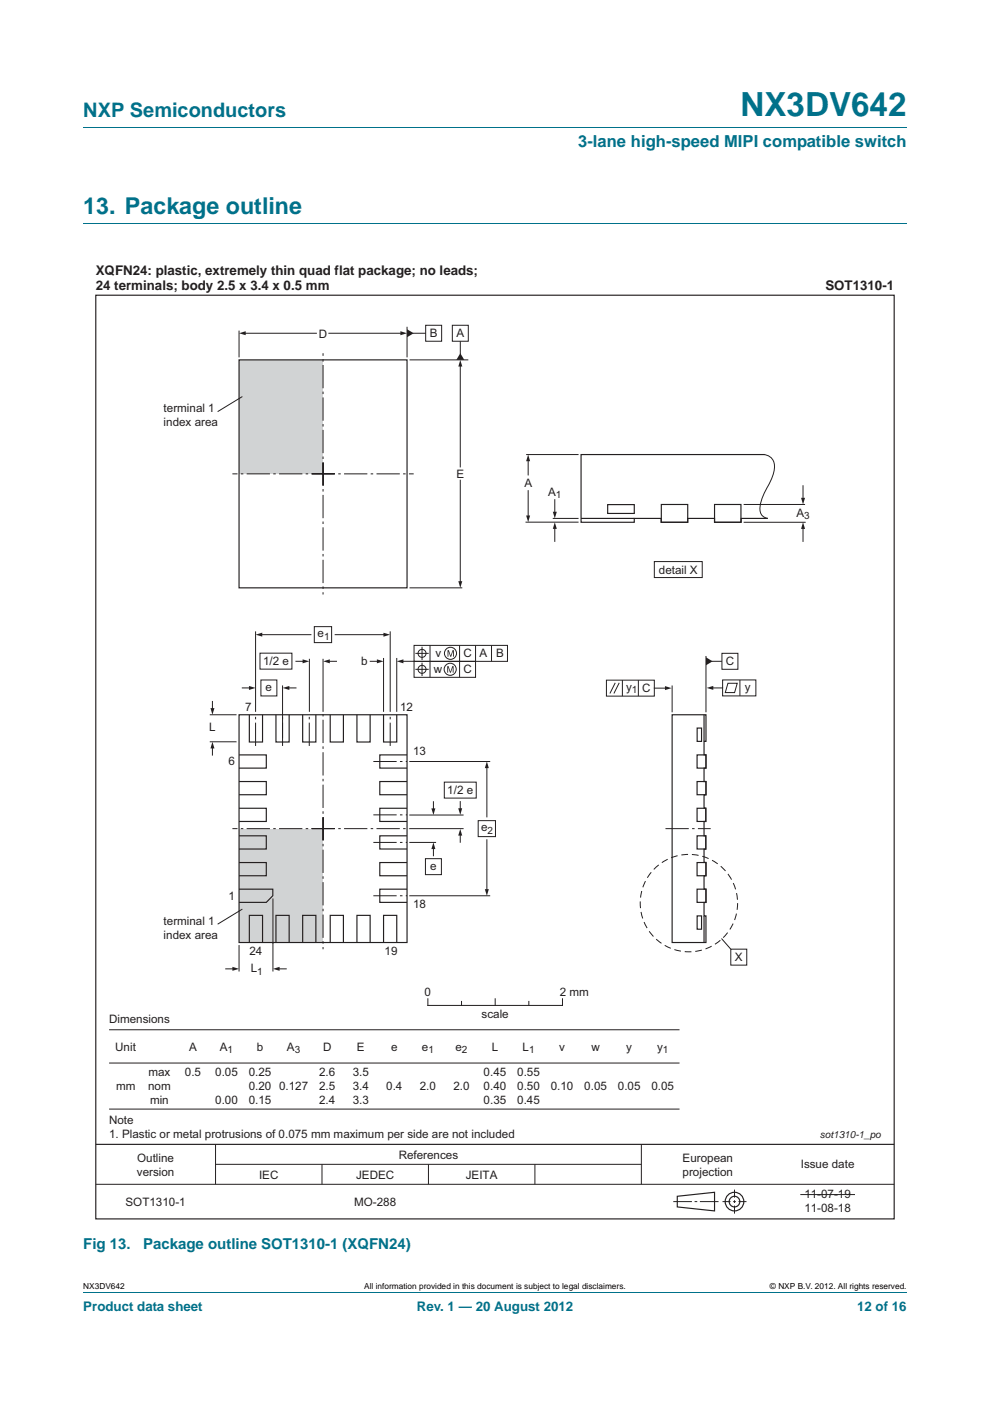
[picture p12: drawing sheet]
<svg xmlns="http://www.w3.org/2000/svg" width="210mm" height="297mm" viewBox="0 0 210 297" stroke-linecap="round" stroke-linejoin="round" font-family="sans-serif">
<path d="M17.7 27h174.6M17.7 47.4h174.6M17.7 273.9h174.6" fill="none" stroke="#00718a" stroke-width=".21"/>
<g fill="none" stroke="#231f20" stroke-width=".21">
<path d="M23.1 218.3h121M90.8 211.8v1.4h28.5v-1.4M97.9 212.3v.9M105 211.8v1.4M112.2 212.3v.9M23.1 225.4h121M23.1 235.1h121M20.3 251.1h169.4M45.7 242.6v8.5M45.7 246.9h90.3M68.3 246.9v4.2M90.9 246.9v4.2"/>
<path d="M113.5 246.9v4.2M136 242.6v8.5M142.8 254.8h4M147.3 254.8h.6M148.5 254.8h3.9M153.2 254.8h1.7M155.5 254.8h.6M155.8 252.2v1.7M155.8 254.5v.5M155.8 255.6v1.7M156.6 254.8h1.7M169.7 253.3h11.6"/>
</g>
<g fill="none" stroke="#231f20" stroke-width=".25">
<path d="M20.3 242.6h169.4M143.7 253.6l7.9-.8v3.9l-7.9-.8z"/>
<circle cx="155.8" cy="254.8" r="1.98"/>
<circle cx="155.8" cy="254.8" r="1.13"/>
</g>
<path d="M141.1 175.7h9.6" fill="none" stroke="#231f20" stroke-width=".21" stroke-dasharray="4.9 .7 .5 .7" stroke-linecap="butt"/>
<g fill="#d1d3d4">
<path d="M50.7 76.3h17.8v24.2h-17.8z"/>
<path d="M50.7 175.7h17.8v24.1h-17.8z"/>
</g>
<path d="M68.5 98v28M66.1 100.5h21.6M68.5 103v-28.1M71 100.5h-21.7" fill="none" stroke="#231f20" stroke-width=".21" stroke-dasharray="4.9 .7 .5 .7" stroke-linecap="butt"/>
<path d="M51.8 70.7h15.3" fill="none" stroke="#231f20" stroke-width=".21"/>
<path d="M50.7 70.7l1.4-.5v.9z" fill="#231f20"/>
<path d="M69.8 70.7h15.4" fill="none" stroke="#231f20" stroke-width=".21"/>
<path d="M84.9 70.2l1.4 .5-1.4 .4z" fill="#231f20"/>
<path d="M50.7 70.1v5.7M86.3 69.3v6.5M97.6 77.4v21.6" fill="none" stroke="#231f20" stroke-width=".21"/>
<path d="M97.6 76.3l.5 1.4h-.9z" fill="#231f20"/>
<path d="M97.6 101.8v21.7" fill="none" stroke="#231f20" stroke-width=".21"/>
<path d="M97.2 123.2h.9l-.5 1.4z" fill="#231f20"/>
<path d="M86.9 76.3h12.4M87.5 70.7h2.8M86.9 124.6h11.2" fill="none" stroke="#231f20" stroke-width=".21"/>
<path d="M50.7 76.3h35.6v48.3h-35.6z" fill="none" stroke="#231f20" stroke-width=".25"/>
<path d="M86.3 69.8l1.4 .9-1.4 .8z" fill="#231f20"/>
<path d="M90.3 69h3.4v3.4h-3.4zM97.6 72.4v2.8M51.4 84.1l-5.2 3.2M51.4 192.7l-5.2 3.2" fill="none" stroke="#231f20" stroke-width=".21"/>
<path d="M97.6 74.9l.9 1.4h-1.7z" fill="#231f20"/>
<path d="M95.9 69h3.4v3.4h-3.4zM150.9 140.2h2.2" fill="none" stroke="#231f20" stroke-width=".21"/>
<g fill="none" stroke="#231f20" stroke-width=".25">
<path d="M162.2 96.4h-39v14.3h11.3v-.8h5.7v.8h5.7v-.8h5.7v.8h5.6v-.8h5.6M123.2 109.9h11.3M128.9 107h5.6v1.9h-5.6zM140.3 107h5.6v3.7h-5.6zM151.6 107h5.6v3.7h-5.6zM142.6 151.5h7.1v5.7h-.4v2.8h.4v2.9h-.4v2.8h.4v2.8h-.4v2.8h.4v2.9h-.4v1.5v1.5h.4v2.8h-.4v2.9h.4v2.8h-.4v2.8h.4v2.8h-.4v2.9h.4v5.6h-7.1zM147.9 154.4h.9v2.8h-.9zM149.3 151.5v5.7M147.9 177.2h1.8v2.8h-1.8zM147.9 165.7h1.8v2.8h-1.8zM147.9 160.1h1.8v2.8h-1.8zM147.9 171.4h1.8v2.8h-1.8z"/>
<path d="M147.9 182.9h1.8v2.8h-1.8zM147.9 188.5h1.8v2.8h-1.8zM147.9 194.2h.9v2.8h-.9zM149.3 194.2v5.6"/>
</g>
<path d="M149.7 139.4l1.4 .8-1.4 .9z" fill="#231f20"/>
<path d="M153.1 138.5h3.4v3.4h-3.4zM151 145.9h2.3" fill="none" stroke="#231f20" stroke-width=".21"/>
<path d="M149.9 145.9l1.4-.5v.9z" fill="#231f20"/>
<path d="M138.8 145.9h2.5M153.3 144.2h7v3.3h-7zM154.4 144.9h2l-.6 1.9h-2zM156.9 144.2v3.3" fill="none" stroke="#231f20" stroke-width=".21"/>
<path d="M141 145.5l1.5 .4-1.5 .4z" fill="#231f20"/>
<path d="M138.8 119.1h10.1v3.4h-10.1zM170.3 111.9v2.9M149.7 139.1v11.9M128.6 144.2h10.2v3.4h-10.2zM130.5 144.8l-1.1 2.2M131.3 144.8l-1.1 2.2M132 144.2v3.4M135.4 144.2v3.4M142.6 145.3v5.7M153 199l2 2.2M155 201.2h3.4v3.4h-3.4z" fill="none" stroke="#231f20" stroke-width=".21"/>
<circle cx="146.1" cy="191.5" r="10.3" fill="none" stroke="#231f20" stroke-width=".21" stroke-dasharray="1.4 .8" stroke-linecap="butt"/>
<path d="M170.3 110.7l.5 1.4h-.9z" fill="#231f20"/>
<path d="M170.3 103v2.8" fill="none" stroke="#231f20" stroke-width=".21"/>
<path d="M169.9 105.5h.9l-.5 1.5z" fill="#231f20"/>
<path d="M117.7 111.9v2.9M157.7 110.7h13.2M157.7 107h13.1" fill="none" stroke="#231f20" stroke-width=".21"/>
<path d="M117.7 110.7l.4 1.4h-.8z" fill="#231f20"/>
<path d="M117.7 105.9v2.9" fill="none" stroke="#231f20" stroke-width=".21"/>
<path d="M117.3 108.5h.8l-.4 1.4z" fill="#231f20"/>
<path d="M112 97.5v3.2M117.2 109.9h5.5" fill="none" stroke="#231f20" stroke-width=".21"/>
<path d="M112 96.4l.4 1.4h-.8z" fill="#231f20"/>
<path d="M112 104v5.6" fill="none" stroke="#231f20" stroke-width=".21"/>
<path d="M111.6 109.3h.8l-.4 1.4z" fill="#231f20"/>
<path d="M111.6 96.4h11.1M162.1 96.4a2.44 2.44 0 0 1 2.2 2.7 11.4 11.4 0 0 1-1.8 4.7l-.4 .7a8 8 0 0 0-.9 3.6l.2 .8 .5 .7 .9 .3M111.5 110.7h11.2M45.1 158.4v1.7M86.9 175.7h11.4" fill="none" stroke="#231f20" stroke-width=".21"/>
<g fill="none" stroke="#231f20" stroke-width=".25">
<path d="M50.7 151.5h35.6v48.3h-35.6zM52.9 151.5v5.8h2.8v-5.8M58.5 151.5v5.8h2.8v-5.8M64.2 151.5v5.8h2.8v-5.8M70 151.5v5.8h2.8v-5.8M75.7 151.5v5.8h2.8v-5.8M81.4 151.5v5.8h2.8v-5.8M50.7 160.1h5.8v2.8h-5.8M50.7 165.7h5.8v2.8h-5.8M50.7 171.4h5.8v2.8h-5.8M50.7 177.2h5.8v2.8h-5.8M86.3 160.1h-5.7v2.8h5.7"/>
<path d="M86.3 165.7h-5.7v2.8h5.7M86.3 171.4h-5.7v2.8h5.7M86.3 177.2h-5.7v2.8h5.7M50.7 182.9h5.8v2.8h-5.8M50.7 188.5h7.2v1.4l-1.4 1.4h-5.8M52.9 199.9v-5.8h2.8v5.8M58.5 199.9v-5.8h2.8v5.8M64.2 199.9v-5.8h2.8v5.8M70 199.9v-5.8h2.8v5.8M75.7 199.9v-5.8h2.8v5.8M81.4 199.9v-5.8h2.8v5.8M86.3 182.9h-5.7v2.8h5.7"/>
<path d="M86.3 188.5h-5.7v2.8h5.7"/>
</g>
<path d="M66.1 175.7h20.8M68.5 173.3v28M68.5 178.2v-26.7M71 175.7h-21.7" fill="none" stroke="#231f20" stroke-width=".21" stroke-dasharray="4.9 .7 .5 .7" stroke-linecap="butt"/>
<path d="M45.1 157.3l.4 1.4h-.9z" fill="#231f20"/>
<path d="M44.5 157.3h5.7M44.5 151.5h5.7M45.1 148.7v1.7" fill="none" stroke="#231f20" stroke-width=".21"/>
<path d="M44.6 150.1h.9l-.4 1.4z" fill="#231f20"/>
<path d="M47.9 205.4h1.7" fill="none" stroke="#231f20" stroke-width=".21"/>
<path d="M49.3 205l1.4 .4-1.4 .4z" fill="#231f20"/>
<path d="M57.9 190.5v15.5M50.7 200.4v5.6M59 205.4h1.7" fill="none" stroke="#231f20" stroke-width=".21"/>
<path d="M57.9 205.4l1.4-.4v.8z" fill="#231f20"/>
<path d="M91.9 179.7v1.7" fill="none" stroke="#231f20" stroke-width=".21"/>
<path d="M91.9 178.6l.4 1.4h-.8z" fill="#231f20"/>
<path d="M97.6 176.9v1.7" fill="none" stroke="#231f20" stroke-width=".21"/>
<path d="M97.6 175.8l.4 1.4h-.8z" fill="#231f20"/>
<path d="M86.8 178.6h5.7M86.8 172.8h11.5M86.8 161.5h17.2M91.9 170v1.7M86.8 189.9h17.2" fill="none" stroke="#231f20" stroke-width=".21"/>
<path d="M91.5 171.4h.8l-.4 1.4z" fill="#231f20"/>
<path d="M97.6 170v1.6" fill="none" stroke="#231f20" stroke-width=".21"/>
<path d="M97.2 171.4h.8l-.4 1.4z" fill="#231f20"/>
<path d="M103.3 162.6v10.6" fill="none" stroke="#231f20" stroke-width=".21"/>
<path d="M103.3 161.4l.4 1.5h-.9z" fill="#231f20"/>
<path d="M103.3 178v10.8" fill="none" stroke="#231f20" stroke-width=".21"/>
<path d="M102.8 188.5h.9l-.4 1.4z" fill="#231f20"/>
<path d="M79.2 161.5h7.1M79.2 178.6h7.1M79.2 172.8h7.1M79.2 189.9h7.1" fill="none" stroke="#231f20" stroke-width=".21" stroke-dasharray="4.9 .7 .5 .7" stroke-linecap="butt"/>
<g fill="none" stroke="#231f20" stroke-width=".21">
<path d="M55.1 138.5h6.8v3.4h-6.8zM66.7 132.9h3.6v3.3h-3.6zM87.8 136.8h19.8v3.4h-19.8zM88.1 138.5h2.8M89.5 137.1v2.8M91.2 136.8v3.4M97.5 136.8v3.4M100.9 136.8v3.4M104.3 136.8v3.4M94.2 165.8h6.8v3.4h-6.8zM101.4 174h3.7v3.4h-3.7zM90.2 182.1h3.4v3.3h-3.4z"/>
<circle cx="89.5" cy="138.5" r=".85"/>
<circle cx="95.5" cy="138.5" r="1.28"/>
</g>
<path d="M94.9 137.8h.3l.4 1.2 .4-1.2h.3v1.4h-.2v-1.1l-.4 1.1h-.2l-.4-1.1v1.1h-.2z" fill="#231f20"/>
<g fill="none" stroke="#231f20" stroke-width=".21">
<path d="M87.8 140.2h13.1v3.4h-13.1zM88.1 141.9h2.8M89.5 140.5v2.8M91.2 140.2v3.4M97.5 140.2v3.4"/>
<circle cx="89.5" cy="141.9" r=".85"/>
<circle cx="95.5" cy="141.9" r="1.28"/>
</g>
<path d="M94.9 141.2h.2l.4 1.2 .4-1.2h.3v1.4h-.2v-1.1l-.4 1.1h-.2l-.4-1.1v1.1h-.1z" fill="#231f20"/>
<path d="M54.2 133.9v17M82.8 133.9v17M59.9 145.3v11.3M85.3 140.2h2.5" fill="none" stroke="#231f20" stroke-width=".21"/>
<path d="M54.2 158.2v-6.7M59.9 158.2v-6.7M65.6 158.2v-6.7M82.8 158.2v-6.7" fill="none" stroke="#231f20" stroke-width=".21" stroke-dasharray="4.9 .7 .5 .7" stroke-linecap="butt"/>
<path d="M84.2 140.2l1.4-.4v.8z" fill="#231f20"/>
<path d="M81.4 139.5v11.4M84.2 139.5v11.4M78.5 140.2h1.7" fill="none" stroke="#231f20" stroke-width=".21"/>
<path d="M79.9 139.8l1.5 .4-1.5 .4z" fill="#231f20"/>
<path d="M51.4 145.9h1.7" fill="none" stroke="#231f20" stroke-width=".21"/>
<path d="M52.8 145.4l1.4 .5-1.4 .4z" fill="#231f20"/>
<path d="M61.1 145.9h1.7" fill="none" stroke="#231f20" stroke-width=".21"/>
<path d="M60 145.9l1.4-.5v.9z" fill="#231f20"/>
<path d="M68.5 139.7v11.2M69.7 140.2h1.7" fill="none" stroke="#231f20" stroke-width=".21"/>
<path d="M68.5 140.2l1.5-.4v.8z" fill="#231f20"/>
<path d="M65.6 139.7v11.2M62.8 140.2h1.7" fill="none" stroke="#231f20" stroke-width=".21"/>
<path d="M64.2 139.8l1.4 .4-1.4 .4z" fill="#231f20"/>
<path d="M71.1 134.6h10.5" fill="none" stroke="#231f20" stroke-width=".21"/>
<path d="M81.3 134.1l1.4 .5-1.4 .4z" fill="#231f20"/>
<path d="M55.3 134.6h10.6" fill="none" stroke="#231f20" stroke-width=".21"/>
<path d="M54.2 134.6l1.4-.5v.9z" fill="#231f20"/>
<path d="M55.3 144.2h3.4v3.4h-3.4z" fill="none" stroke="#231f20" stroke-width=".21"/>
<path d="M20.3 62.6h169.4v195.8h-169.4z" fill="none" stroke="#231f20" stroke-width=".25"/>
<text font-size="7" fill="#00718a" x="157" y="24.6">NX3DV642</text>
<text font-size="4.9" fill="#00718a" x="17.7" y="45.4">13. Package outline</text>
<text font-size="4.2" fill="#00718a" x="17.7" y="24.9">NXP Semiconductors</text>
<text font-size="3.5" fill="#00718a" x="122.6" y="31.1">3-lane high-speed MIPI compatible switch</text>
<g font-size="3.2" fill="#00718a">
<text x="17.7" y="264.9">Fig 13.</text>
<text x="30.4" y="264.9">Package outline SOT1310-1 (XQFN24)</text>
</g>
<g font-size="2.8" fill="#231f20">
<text x="20.3" y="58.3">XQFN24: plastic, extremely thin quad flat package; no leads;</text>
<text x="20.3" y="61.5">24 terminals; body 2.5 x 3.4 x 0.5 mm</text>
<text x="175.1" y="61.5">SOT1310-1</text>
</g>
<g font-size="2.8" fill="#00718a">
<text x="17.7" y="277.9">Product data sheet</text>
<text x="88.4" y="277.9">Rev. 1 — 20 August 2012</text>
<text x="181.8" y="277.9">12 of 16</text>
</g>
<g font-size="2.5" fill="#231f20">
<text x="67.6" y="71.7">D</text>
<text x="91.2" y="71.5">B</text>
<text x="96.8" y="71.5">A</text>
<text x="34.7" y="87.4">terminal 1</text>
<text x="34.7" y="90.4">index area</text>
<text x="96.8" y="101.3">E</text>
<text x="111.3" y="103.3">A</text>
<text x="116.3" y="105.1">A</text>
<text x="168.9" y="109.5">A</text>
<text x="139.7" y="121.7">detail X</text>
<text x="67.4" y="135.1">e</text>
<text x="55.8" y="141">1/2 e</text>
<text x="76.6" y="141.1">b</text>
<text x="92" y="142.8">w</text>
<text x="92.3" y="139.4">v</text>
<text x="98.3" y="142.8">C</text>
<text x="98.3" y="139.4">C</text>
<text x="101.7" y="139.4">A</text>
<text x="105.2" y="139.4">B</text>
<text x="153.9" y="141.1">C</text>
<text x="56.3" y="146.5">e</text>
<text x="132.8" y="146.5">y</text>
<text x="136.2" y="146.7">C</text>
<text x="158" y="146.4">y</text>
<text x="44.4" y="155">L</text>
<text x="52" y="150.7">7</text>
<text x="84.9" y="150.7">12</text>
<text x="87.6" y="160.1">13</text>
<text x="48.5" y="162.2">6</text>
<text x="94.9" y="168.4">1/2 e</text>
<text x="102.1" y="176.3">e</text>
<text x="91.2" y="184.4">e</text>
<text x="48.5" y="190.7">1</text>
<text x="34.7" y="196.1">terminal 1</text>
<text x="87.6" y="192.4">18</text>
<text x="34.7" y="199.1">index area</text>
<text x="52.9" y="202.6">24</text>
<text x="81.6" y="202.6">19</text>
<text x="155.9" y="203.8">X</text>
<text x="53.2" y="206.1">L</text>
<text x="90.1" y="211.2">0</text>
<text x="102.1" y="215.8">scale</text>
<text x="118.7" y="211.2">2 mm</text>
<text x="23.1" y="216.9">Dimensions</text>
<text x="24.4" y="222.8">Unit</text>
<text x="40.1" y="222.8">A</text>
<text x="46.6" y="222.8">A</text>
<text x="54.5" y="222.8">b</text>
<text x="60.9" y="222.8">A</text>
<text x="68.5" y="222.8">D</text>
<text x="75.7" y="222.8">E</text>
<text x="82.9" y="222.8">e</text>
<text x="89.5" y="222.8">e</text>
<text x="96.6" y="222.8">e</text>
<text x="104.3" y="222.8">L</text>
<text x="110.8" y="222.8">L</text>
<text x="118.6" y="222.8">v</text>
<text x="125.4" y="222.8">w</text>
<text x="132.8" y="222.8">y</text>
<text x="139.4" y="222.8">y</text>
<text x="24.6" y="231.1">mm</text>
<text x="31.4" y="231.1">nom</text>
<text x="31.5" y="228.1">max</text>
<text x="39.2" y="228.1">0.5</text>
<text x="45.6" y="228.1">0.05</text>
<text x="52.8" y="228.1">0.25</text>
<text x="52.8" y="231.1">0.20</text>
<text x="59.2" y="231.1">0.127</text>
<text x="67.7" y="231.1">2.5</text>
<text x="67.7" y="228.1">2.6</text>
<text x="74.8" y="231.1">3.4</text>
<text x="74.8" y="228.1">3.5</text>
<text x="81.9" y="231.1">0.4</text>
<text x="89" y="231.1">2.0</text>
<text x="96.2" y="231.1">2.0</text>
<text x="102.6" y="228.1">0.45</text>
<text x="102.6" y="231.1">0.40</text>
<text x="109.7" y="231.1">0.50</text>
<text x="109.7" y="228.1">0.55</text>
<text x="116.8" y="231.1">0.10</text>
<text x="123.9" y="231.1">0.05</text>
<text x="131.1" y="231.1">0.05</text>
<text x="138.2" y="231.1">0.05</text>
<text x="23.1" y="238.3">Note</text>
<text x="31.8" y="234.1">min</text>
<text x="45.6" y="234">0.00</text>
<text x="52.8" y="234">0.15</text>
<text x="67.7" y="234">2.4</text>
<text x="74.8" y="234">3.3</text>
<text x="102.6" y="234">0.35</text>
<text x="109.7" y="234">0.45</text>
<text x="23.1" y="241.3">1. Plastic or metal protrusions of 0.075 mm maximum per side are not included</text>
<text x="84.6" y="245.7">References</text>
<text x="29" y="249.3">version</text>
<text x="29.1" y="246.3">Outline</text>
<text x="54.9" y="250">IEC</text>
<text x="75.5" y="250">JEDEC</text>
<text x="98.8" y="250">JEITA</text>
<text x="144.8" y="246.3">European</text>
<text x="144.8" y="249.3">projection</text>
<text x="169.8" y="247.7">Issue date</text>
<text x="26.6" y="255.6">SOT1310-1</text>
<text x="75.1" y="255.8">MO-288</text>
<text x="170.6" y="254.1">11-07-19</text>
<text x="170.6" y="257">11-08-18</text>
</g>
<g font-size="2.1" fill="#231f20">
<text x="117.9" y="105.6">1</text>
<text x="170.6" y="110">3</text>
<text x="68.7" y="135.6">1</text>
<text x="134" y="147">1</text>
<text x="103.4" y="176.7">2</text>
<text x="54.6" y="206.6">1</text>
<text x="48.3" y="223.3">1</text>
<text x="62.5" y="223.3">3</text>
<text x="90.9" y="223.3">1</text>
<text x="98" y="223.3">2</text>
<text x="112.2" y="223.3">1</text>
<text x="140.6" y="223.3">1</text>
<text x="173.9" y="241.4">sot1310-1_po</text>
</g>
<g font-size="1.8">
<text x="17.7" y="273.3">NX3DV642</text>
<text x="77.2" y="273.3">All information provided in this document is subject to legal disclaimers.</text>
<text x="163.3" y="273.3">© NXP B.V. 2012. All rights reserved.</text>
</g>
</svg>
